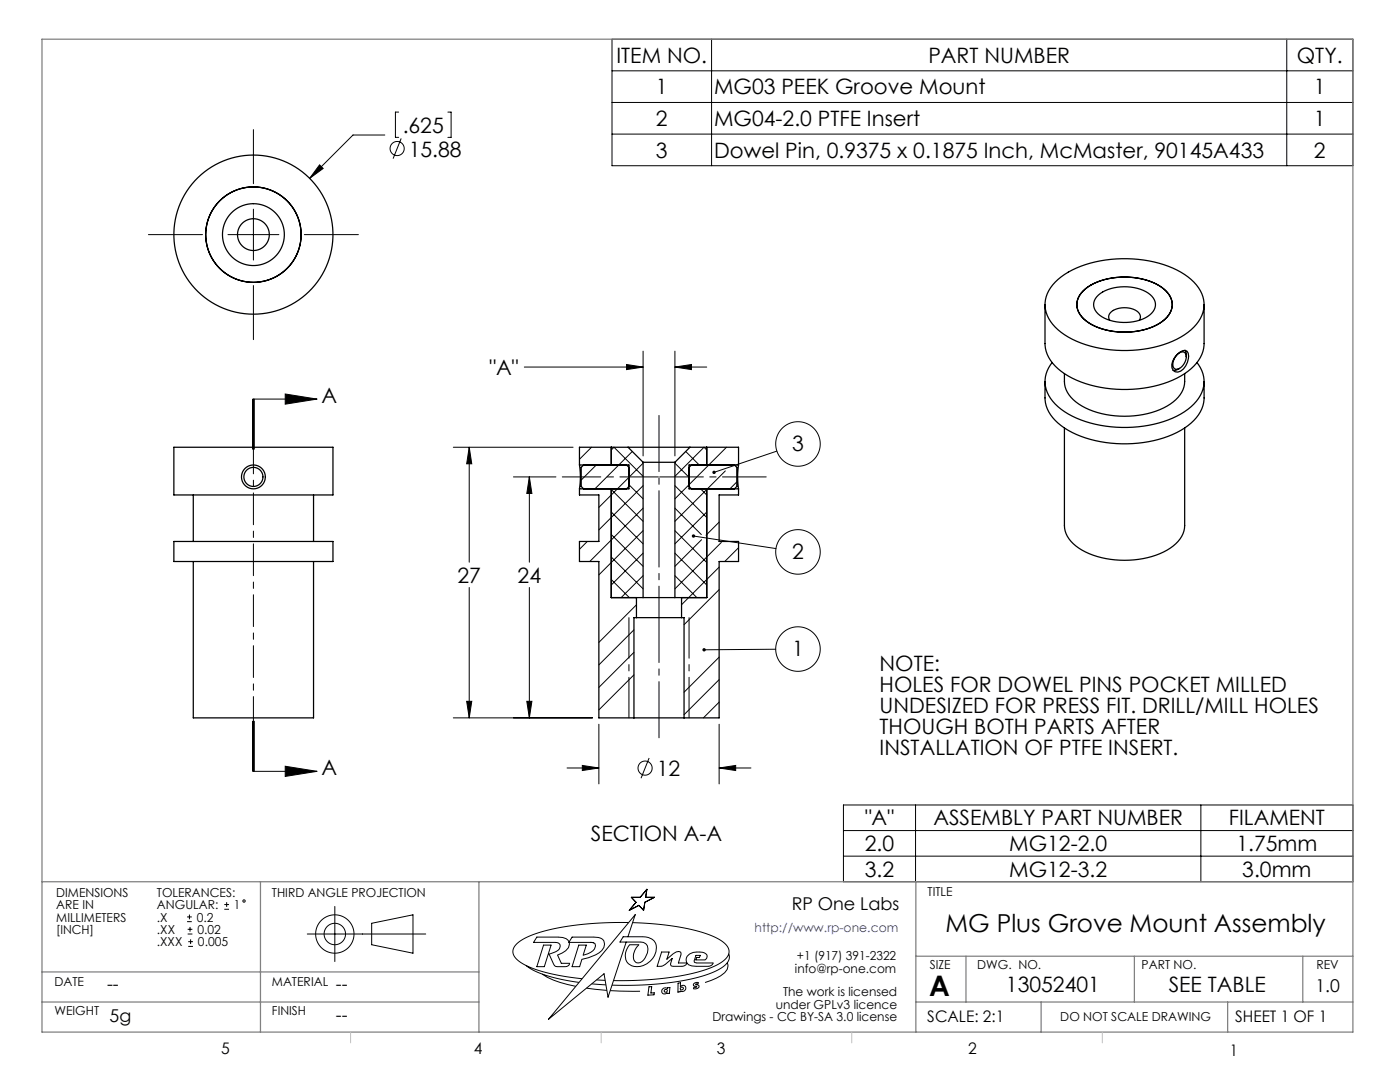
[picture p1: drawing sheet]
<svg xmlns="http://www.w3.org/2000/svg" width="279mm" height="216mm" viewBox="0 0 279 216" stroke-linecap="round" stroke-linejoin="round" font-family="sans-serif">
<g fill="none" stroke="#000" stroke-width=".2">
<path d="M122.1 7.8h147.9v25.3h-147.9zM122.1 14.1h147.9M142 7.8v25.3M256.8 7.8v25.3M50.6 25.9v10.8M63.8 32.9l.7 .7-2.7 2zM76.8 26.9h-6.4l-8.6 8.7M79.6 22.4h-.7v5h.7M80.1 27.6l-1.6 4.1M89.4 22.4h.6v5h-.6M122.1 20.4h147.9M122.1 26.8h147.9"/>
<path d="M29.6 46.8h10.8M45.5 46.8h10.2M50.6 41.7v10.2M50.6 57v10.8M60.7 46.8h10.8M50.4 79.6v10M50.8 79.6v10M56.9 78.6l6.4 1-6.4 1zM63.3 79.6h-12.7v10M104.6 73.2h23.7M125 72.7l3.3 .5-3.3 .6zM128.3 70.1v20.9"/>
<path d="M134.7 73.2l3.3-.5v1.1zM134.7 70.1v20.9M134.7 73.2h6.3M90.5 89.2h23.9M93.6 89.2l.6 3.3h-1.1zM93.6 89.2v23M102.5 95.2h8.4M105.6 95.2v17M105.6 95.2l.6 3.3h-1.1zM118 89.2l-2.4 2.4M119 92.8l-3 3M122 89.8l.5-.6 5.8 5.8"/>
<path d="M122 97.7l6.3 6.3M125.5 96.7l2.8 2.8M126.2 90.1l-7.5 7.4M128.3 92.4l-8.8 8.8M128.3 96.9l-8.8 8.8M134.7 96.9l6.3 6.4M134.7 92.4l2.8 2.8M136.9 90.1l2.6 2.7M139.8 97.5l1.2 1.3M141 89.8l-.5-.6-5.8 5.8M141 97.7l-6.3 6.3M144.8 94l-3.6 3.5"/>
<path d="M145 89.2l-10.3 10.3M147 96.2l-1.3 1.3M155 90l-12.5 4.3M93.6 117.2v26M105.6 117.2v26M117.2 108l-1.6 1.6M122 115.6l3.6 3.6M122 111.1l6.3 6.4M122 106.7l6.3 6.3M122 102.2l6.3 6.3M128.3 101.4l-10.6 10.6M128.3 105.9l-8.8 8.8"/>
<path d="M128.3 110.4l-6.3 6.3M128.3 114.9l-4.3 4.3M134.7 114.9l4.4 4.3M134.7 110.4l6.3 6.3M134.7 105.9l6.3 6.3M134.7 101.4l5.3 5.3M138.4 107l16.5 2.5M140 107.7l-5.3 5.3M141 102.2l-6.3 6.3M143.5 104.2l-2.6 2.6M143.5 113.2l-7.5 7.5M143.5 117.7l-7 7"/>
<path d="M144 108.2l-9.3 9.3M147.4 109.3l-2.8 2.7M93.1 139.9h1.1l-.6 3.3zM105.1 139.9h1.1l-.6 3.3zM126.5 125.7l-7 7M126.5 130.2l-7 7M126.5 134.7l-7 7M127 120.7l-7.5 7.5M143.5 131.1l-7 7M143.5 135.6l-7 7M154.8 129.5l-14.3 .2M50.4 143.9v10"/>
<path d="M50.6 143.9v10h12.7M50.8 143.9v10zM56.9 152.9l6.4 1-6.4 1zM90.5 143.2h27.7M113.2 153.2h6.3M116.2 152.7l3.3 .5-3.3 .6zM119.5 144.5v11.9M129.5 151.3l-1.6 4M143.5 144.5v11.9M143.5 153.2h6.4M143.5 140.1l-3.1 3.1M143.5 153.2l3.3-.5v1.1z"/>
<path d="M126 179.1h1.8l1.3-1.6-.3 1.6h1.8l-1.9 .9-.3 1.6-.9-.9-1.9 .9 1.3-1.6zM168.3 160.6h101.7v15.3h-101.7zM168.3 165.7h101.7M168.3 170.8h101.7M182.7 160.6v15.3M239.7 160.6v15.3M37.3 183.9h1M37.3 183h1M37.5 186.4h.9M37.5 185.4h.9M37.6 188.8h.9M37.6 187.9h.9"/>
<path d="M37.8 182.5v.9M37.9 185v.9M38 187.4v1M44.8 181.4h.9M44.8 180.5h.9M45.2 180v1M61.3 186.4h23.7M66.8 180.9v11M74.2 184.2l8.2-1.7v7.7l-8.2-1.7zM105 192.7a19.7 19.7 0 0 0 8.8 3.1l1.8 .2M108.2 194.4a16.2 16.2 0 0 0 6.7 2.4M108.5 188.6h1.5l-1.4 4.3h-1.5z"/>
<path d="M113.6 188a1.96 1.96 0 0 0-2.2-1h-4.3l-.6 1h4.3a.85 .85 0 0 1 1 .8 1.73 1.73 0 0 1-1.5 1.3l-.7 .3 .8 1.8a.79 .79 0 0 0 .8 .7h1.6a.8 .8 0 0 0 .9-.7h-1.7l-.7-1.6a3 3 0 0 0 2.3-2.2v-.4M114.2 187h4.3a1.69 1.69 0 0 1 2.2 1.4 2.64 2.64 0 0 1-1.8 2.1l-1.4 .6-1.4 .3-.4 1.5h-1.5l1.3-4.3h1.5l-.6 2a2.88 2.88 0 0 0 2.4-1.9 .76 .76 0 0 0-1-.7h-4.3zM117 197.2l4.1 .4M118.1 196.3l2.8 .2M119 195.5l1.8 .1M121.8 197.7l5.9 .1M124.4 186.9h3.8a2.34 2.34 0 0 1 2.8 2.2 3.9 3.9 0 0 1-5 3.6 2.38 2.38 0 0 1-.7-3.8l.3-.4h1.9a2.85 2.85 0 0 0-.9 3.2 1.29 1.29 0 0 0 2.2-.6 2.26 2.26 0 0 0 .1-2.8l-.5-.3h-.5h-4.2zM125.3 186.9l1.5-4.4-17.3 20.9 11-9.1 .8 4.7 3.7-11M125.5 184.1a55.8 55.8 0 0 0-19.4 2.5 6 6 0 0 0-3.7 2.8 2.59 2.59 0 0 0 1.7 2.8 31.2 31.2 0 0 0 12.1 3.1M126.2 184.1a45.9 45.9 0 0 1 16.5 2.9 3.9 3.9 0 0 1 2.8 2.9 3.9 3.9 0 0 1-2.7 2.8 44.4 44.4 0 0 1-16.4 2.9l-4 .1M129.5 196.9h.6l-.2 1.2h.7l-.1 .4-1.2 .1zM132 190h1.5l-.4 1.4 1.9-1.5h.5l.3 .1 .1 .5-.5 1.6h1.7a1.06 1.06 0 0 1-1 .7l-2.2-.1-.1-.4 .4-1.1-2 1.6h-1.1z"/>
<path d="M132.2 197.4l.5-.3 .5 .2v-.2l.5-.1-.1 1.2-.5 .1v-.2a.59 .59 0 0 1-.8 .1 .59 .59 0 0 1-.1-.8zM135.3 196.2l.5-.1v.8a.63 .63 0 0 1 1.1 0 .63 .63 0 0 1-.6 .9l-.5-.1v.2l-.5 .1zM136.4 197.2a.3 .3 0 0 0-.4-.3 .3 .3 0 0 0-.2 .4 .3 .3 0 0 0 .4 .2l.2-.3M137.1 190.8a3.2 3.2 0 0 1 3.9-.4l.1 .4-.1 .4-.3 .3h-1.8l.1-.4h.6l.2-.5h-.9l-.3 1.4 .5 .1h3.2a1.02 1.02 0 0 1-1 .7l-3.2-.1a1.2 1.2 0 0 1-1-1.9zM138.5 196.3l.4-.2h.5l-.1 .2h-.3l-.1 .2a.43 .43 0 0 1 .4 .1 .43 .43 0 0 1 .1 .5l-.4 .2h-.6l.1-.3h.4l.2-.1-.1-.1a.4 .4 0 0 1-.5-.1 .4 .4 0 0 1 0-.4zM145.1 192.1a1.58 1.58 0 0 1-.5 2 10.2 10.2 0 0 1-3.9 1.9M145.4 190.3a2.32 2.32 0 0 1-1.4 2.8 28.8 28.8 0 0 1-11.7 3.1 73.7 73.7 0 0 1-10.2 .4"/>
<circle cx="79.3" cy="29.6" r="1.41"/>
<circle cx="159.3" cy="88.6" r="4.4"/>
<circle cx="159.3" cy="110.1" r="4.4"/>
<circle cx="159.3" cy="129.5" r="4.4"/>
<circle cx="128.7" cy="153.3" r="1.41"/>
<circle cx="48.7" cy="179.8" r=".24"/>
<circle cx="66.8" cy="186.4" r="2.14"/>
<circle cx="66.8" cy="186.4" r="3.8"/>
<circle cx="132.8" cy="197.7" r=".32"/>
</g>
<path d="M50.6 79.6v74.3" fill="none" stroke="#000" stroke-width=".2" stroke-dasharray="6.3 1.3 1.3 1.3" stroke-dashoffset="1.6"/>
<path d="M131.5 82.9v64.3" fill="none" stroke="#000" stroke-width=".2" stroke-dasharray="15.2 1.3 1.3 1.3" stroke-dashoffset="4"/>
<path d="M112.2 95.2h19.2" fill="none" stroke="#000" stroke-width=".2" stroke-dasharray="15.2 1.3 1.3 1.3" stroke-dashoffset="7.6"/>
<path d="M131.6 95.2h21.3" fill="none" stroke="#000" stroke-width=".2" stroke-dasharray="15.2 1.3 1.3 1.3" stroke-dashoffset="6.5"/>
<path d="M125.5 123.2v20M137.5 123.2v20" fill="none" stroke="#000" stroke-width=".2" stroke-dasharray="15.2 1.3 1.3 1.3" stroke-dashoffset="7.1"/>
<g fill="none" stroke="#808080" stroke-width=".25">
<path d="M8.4 7.8h261.6v198.1h-261.6zM8.4 175.9h261.6M52 175.9v30M95.6 175.9v30M182.8 175.9v30M8.4 199.9h87.2M8.4 193.9h87.2M182.8 199.9h87.2M182.8 190.8h87.2M192.8 190.8v9.1M207.8 199.9v6M226.4 190.8v9.1"/>
<path d="M245 199.9v6M260 190.8v9.1"/>
</g>
<path d="M70 205.9v2.2M120 205.9v2.2M170 205.9v2.2M220 205.9v2.2" fill="none" stroke="#c0c0c0" stroke-width=".2"/>
<g fill="#000">
<path d="M63.8 32.9l-2 2.7 2.7-2zM116.2 152.7l3.3 .5-3.3 .6zM143.5 153.2l3.3-.5v1.1zM93.6 89.2l.6 3.3h-1.1zM93.1 139.9h1.1l-.6 3.3zM105.6 95.2l.6 3.3h-1.1zM105.1 139.9h1.1l-.6 3.3zM125 72.7l3.3 .5-3.3 .6zM134.7 73.2l3.3-.5v1.1z"/>
<path d="M56.9 78.6l6.4 1-6.4 1zM56.9 152.9l6.4 1-6.4 1z"/>
<path d="M140.3 129.4l-.1 .3h.3h-.3a.34 .34 0 0 0 .4 .3 .34 .34 0 0 0 .2-.5 .34 .34 0 0 0-.5-.1zM138.2 106.7l-.1 .2 .3 .1-.3-.1a.34 .34 0 0 0 .3 .4 .34 .34 0 0 0 .3-.5 .34 .34 0 0 0-.5-.1zM142.2 94v.4l.3-.1-.3 .1a.34 .34 0 0 0 .5 .1 .34 .34 0 0 0 .1-.5 .34 .34 0 0 0-.6 0z"/>
</g>
<g fill="none" stroke="#000" stroke-width=".25">
<path d="M210.6 56.3a19.4 19.4 0 0 1 13.3-4.7 21.2 21.2 0 0 1 13.8 4.2 6.2 6.2 0 0 1 0 10 20.8 20.8 0 0 1-13.8 4.1 20.4 20.4 0 0 1-12.7-4.1 6.1 6.1 0 0 1-.6-9.5zM216.2 58a13.1 13.1 0 0 1 10.8-2.5 8.4 8.4 0 0 1 6.7 4 3.8 3.8 0 0 1-1.7 4.6 14.3 14.3 0 0 1-15.3-.1 3.7 3.7 0 0 1-.5-6zM219.2 58.9a9.1 9.1 0 0 1 10.4-.1 2.51 2.51 0 0 1-.6 4.4 9.2 9.2 0 0 1-9.9-.6 2.36 2.36 0 0 1 .1-3.7zM208.6 60.8v7.8a7.4 7.4 0 0 0 3.9 6 24.5 24.5 0 0 0 18.7 2.2 13.2 13.2 0 0 0 8.4-5.5l.5-1.2 .2-1.2v-8.1M208.6 76.1v3.3a7.4 7.4 0 0 0 3.9 6 24.5 24.5 0 0 0 18.7 2.3 13.2 13.2 0 0 0 8.4-5.5l.6-1.9 .1-4.2M210 72.3a5.9 5.9 0 0 0 .6 8.3 19.4 19.4 0 0 0 13.3 4.7 21.2 21.2 0 0 0 13.8-4.1 6 6 0 0 0 1.2-8.9M212.4 74.6a6 6 0 0 0 3.5 6.4 18.5 18.5 0 0 0 17.7-.4 5.8 5.8 0 0 0 2.8-6M221.5 63.9a1.33 1.33 0 0 1 .7-2 4.5 4.5 0 0 1 5.2 .7l.2 .5-.2 .8M234.9 70.7a1.6 1.6 0 0 1 2-.6 3.1 3.1 0 0 1-1.8 4.1 1.16 1.16 0 0 1-1.2-1.4l.1-.7zM235.1 70.6a.93 .93 0 0 1 1.2-.3 .93 .93 0 0 1 .4 1.2 2.33 2.33 0 0 1-2.1 2.2 1.47 1.47 0 0 1-.2-2.2zM235.4 73.5l-.7 .4h-.6M236.5 69.9l.2 .6 .1 .7"/>
<path d="M34.7 89.2h31.7v9.6h-31.7zM38.6 98.8v9.2M62.6 98.8v9.2M115.6 92.8a15.9 15.9 0 0 1 0 4.7M115.6 92.8h9.9v4.7h-9.9M115.6 97.5v1.3h3.9v9.2h-3.9v4h3.9v31.2h7M116.5 92.8l-.5 .5v3.8l.5 .4M122 89.2v3.6M122 97.5v21.7h6.3M125 92.8l.5 .5M125.3 89.2h12.4M125.3 89.2l3 3"/>
<path d="M125.3 89.2h-9.7v3.6M125.5 97.1l-.5 .4M128.3 92.2h6.4M128.3 92.2v27M134.7 92.2v27M137.5 97.1l.5 .4M137.7 89.2l-3 3M137.7 89.2h9.7v3.6M138 92.8l-.5 .5M141 89.2v3.6M141 97.5v21.7h-6.3M146.6 92.8l.4 .5v3.8l-.4 .4"/>
<path d="M147.4 92.8a15.9 15.9 0 0 0 0 4.7M147.4 92.8h-9.9v4.7h9.9M147.4 97.5v1.3h-3.9v9.2h3.9v4h-3.9v31.2h-7M212.4 85.4v19.5a6 6 0 0 0 3.5 4.9 18.5 18.5 0 0 0 17.7-.4 5.7 5.7 0 0 0 2.8-4.5v-19.5M34.7 108h31.7v4h-31.7zM38.6 112v31.2h24v-31.2M127 119.2v4M128.3 119.2h6.4M136 119.2v4M127 123.2h9M127 123.2h-.5v20M136 123.2h.5v20"/>
<path d="M126.5 143.2h10"/>
<circle cx="50.6" cy="46.8" r="15.9"/>
<circle cx="50.6" cy="46.8" r="3.2"/>
<circle cx="50.6" cy="46.8" r="9.5"/>
<circle cx="50.6" cy="46.8" r="6.2"/>
<circle cx="50.6" cy="95.2" r="2.38"/>
<circle cx="50.6" cy="95.2" r="1.9"/>
</g>
<text font-size="5.6" x="185.4" y="198.7">A</text>
<text font-size="4.9" x="188.7" y="186">MG Plus Grove Mount Assembly</text>
<g font-size="4.2">
<text x="123" y="12.5">ITEM NO.</text>
<text x="185.3" y="12.5">PART NUMBER</text>
<text x="258.8" y="12.5">QTY.</text>
<text x="130.9" y="18.8">1</text>
<text x="142.5" y="18.8">MG03 PEEK Groove Mount</text>
<text x="262.2" y="18.8">1</text>
<text x="80.4" y="26.5">.625</text>
<text x="130.9" y="25.1">2</text>
<text x="142.5" y="25.1">MG04-2.0 PTFE Insert</text>
<text x="262.2" y="25.1">1</text>
<text x="81.6" y="31.2">15.88</text>
<text x="130.9" y="31.4">3</text>
<text x="142.5" y="31.5">Dowel Pin, 0.9375 x 0.1875 Inch, McMaster, 90145A433</text>
<text x="262.2" y="31.4">2</text>
<text x="97.7" y="74.8">&quot;A&quot;</text>
<text x="64.2" y="80.4">A</text>
<text x="158.1" y="90.1">3</text>
<text x="158.1" y="111.6">2</text>
<text x="91.3" y="116.3">27</text>
<text x="103.3" y="116.3">24</text>
<text x="158.1" y="131">1</text>
<text x="175.5" y="133.8">NOTE:</text>
<text x="175.5" y="138">HOLES FOR DOWEL PINS POCKET MILLED</text>
<text x="175.5" y="142.3">UNDESIZED FOR PRESS FIT. DRILL/MILL HOLES</text>
<text x="175.5" y="146.5">THOUGH BOTH PARTS AFTER</text>
<text x="64.2" y="154.7">A</text>
<text x="131.1" y="154.8">12</text>
<text x="175.5" y="150.7">INSTALLATION OF PTFE INSERT.</text>
<text x="117.9" y="167.8">SECTION A-A</text>
<text x="172.6" y="164.7">&quot;A&quot;</text>
<text x="186.3" y="164.7">ASSEMBLY PART NUMBER</text>
<text x="245.2" y="164.7">FILAMENT</text>
<text x="172.6" y="169.8">2.0</text>
<text x="201.4" y="169.8">MG12-2.0</text>
<text x="246.8" y="169.8">1.75mm</text>
<text x="172.6" y="174.9">3.2</text>
<text x="201.4" y="174.9">MG12-3.2</text>
<text x="247.9" y="174.9">3.0mm</text>
<text x="200.8" y="198">13052401</text>
<text x="233.2" y="198">SEE TABLE</text>
</g>
<g font-size="3.5">
<text x="158" y="181.5">RP One Labs</text>
<text x="21.4" y="197.6">--</text>
<text x="67" y="197.6">--</text>
<text x="262.5" y="198">1.0</text>
<text x="21.9" y="203.8">5g</text>
<text x="67" y="203.7">--</text>
</g>
<g font-size="3.2">
<text x="185.1" y="204">SCALE: 2:1</text>
<text x="246.5" y="204">SHEET 1 OF 1</text>
<text x="44.2" y="210.4">5</text>
<text x="94.6" y="210.3">4</text>
<text x="143.1" y="210.4">3</text>
<text x="193.2" y="210.3">2</text>
<text x="245.4" y="210.6">1</text>
</g>
<g font-size="2.5">
<text x="11.2" y="179">DIMENSIONS</text>
<text x="31.3" y="179">TOLERANCES:</text>
<text x="54.3" y="179">THIRD ANGLE PROJECTION</text>
<text x="185.1" y="178.9">TITLE</text>
<text x="11.2" y="181.4">ARE IN</text>
<text x="11.2" y="183.9">MILLIMETERS</text>
<text x="31.3" y="183.9">.X</text>
<text x="31.3" y="181.4">ANGULAR:</text>
<text x="39.3" y="183.9">0.2</text>
<text x="46.7" y="181.4">1</text>
<text x="11.2" y="186.4">[INCH]</text>
<text x="31.3" y="186.4">.XX</text>
<text x="31.3" y="188.8">.XXX</text>
<text x="39.4" y="186.4">0.02</text>
<text x="39.5" y="188.8">0.005</text>
<text x="159" y="191.6">+1 (917) 391-2322</text>
<text x="10.9" y="196.7">DATE</text>
<text x="54.3" y="196.7">MATERIAL</text>
<text x="158.6" y="194.1">info@rp-one.com</text>
<text x="185.5" y="193.4">SIZE</text>
<text x="195" y="193.3">DWG. NO.</text>
<text x="227.8" y="193.4">PART NO.</text>
<text x="262.7" y="193.3">REV</text>
<text x="10.9" y="202.6">WEIGHT</text>
<text x="54.3" y="202.6">FINISH</text>
<text x="142.2" y="203.7">Drawings - CC BY-SA 3.0 license</text>
<text x="154.8" y="201.3">under GPLv3 licence</text>
<text x="156.3" y="198.8">The work is licensed</text>
<text x="211.6" y="203.7">DO NOT SCALE DRAWING</text>
</g>
<text font-size="2.5" fill="#00f" x="150.6" y="186">http://www.rp-one.com</text>
</svg>
